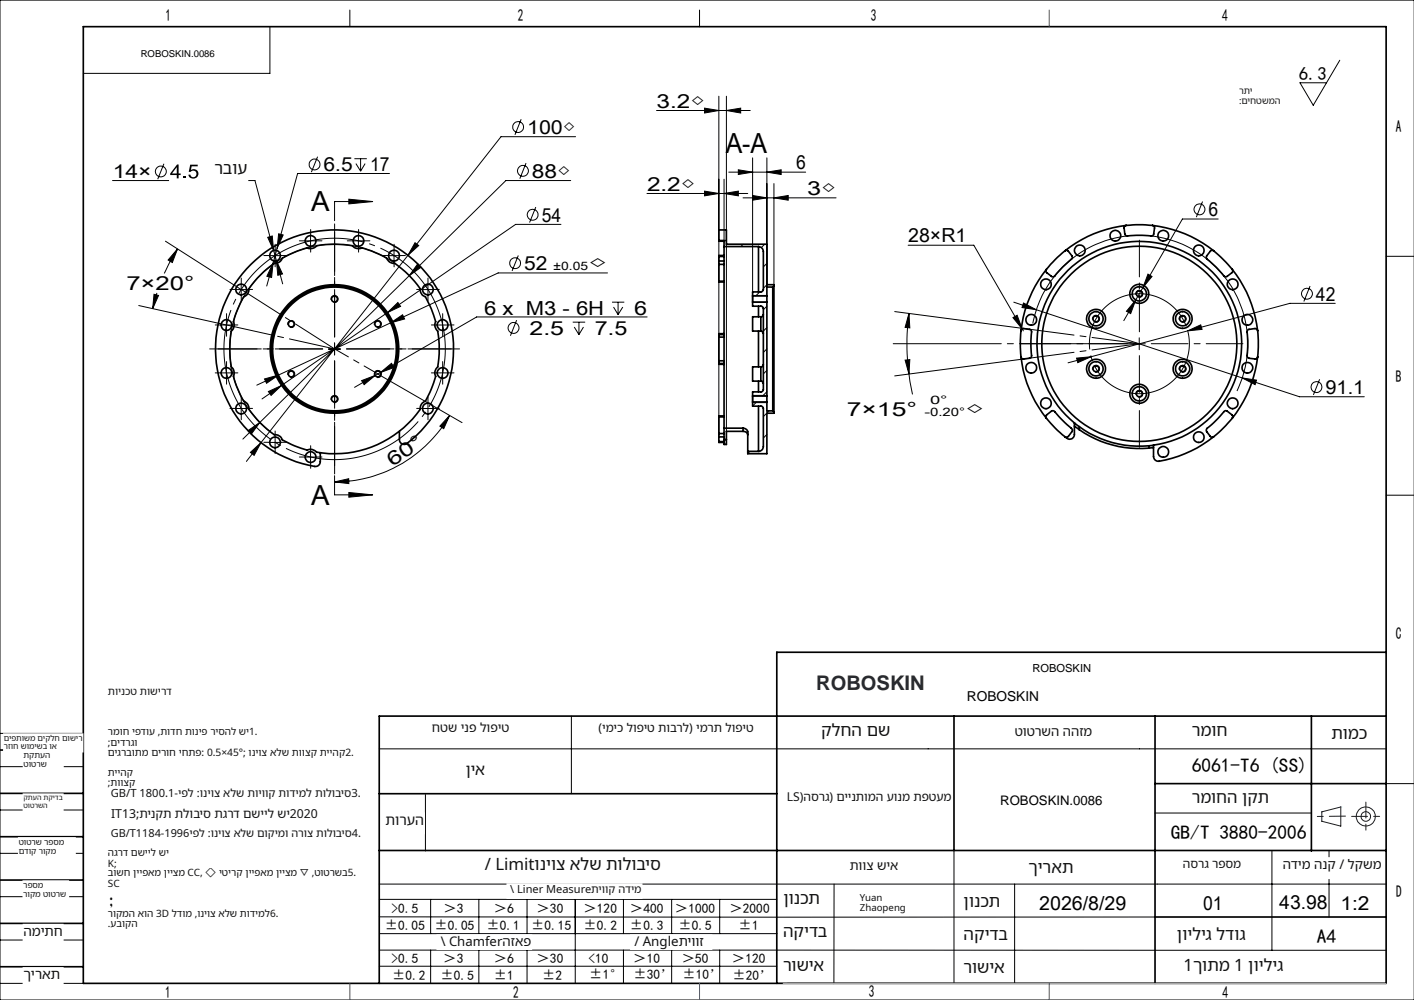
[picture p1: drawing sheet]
<svg xmlns="http://www.w3.org/2000/svg" width="297mm" height="210mm" viewBox="0 0 297 210" stroke-linecap="round" stroke-linejoin="round" font-family="sans-serif">
<g fill="none" stroke="#000" stroke-width=".21">
<path d="M0 0h297v210h-297zM56.7 5.6v9.8h-39.2M73.5 2.1v3.5M146.9 2.1v3.5M281.4 12.7l-5.6 9.4-2.7-4.7h5.5M23.6 37.9h30l3.9 14.7M34.4 34.4l-1.3 3.2M66.7 32.9l-1.3 3.3M74.4 33.3h2.6M74.8 34.4l.9 1.5M75.7 33.3v2.6M76.7 34.4l-1 1.5"/>
<path d="M81.8 36.4h-19.3l-4.3 15.7M109.5 25l-1.3 3.3M110.5 34.2l-1.3 3.3M119.9 37.9h-13.6l-51.7 50.8M120.9 28.7h-15.7l-50.4 64.2M137.9 23.2h19.7M148 22.7l3 .5-3 .5zM151 20.2v71.5M152.1 37.6v12.9M152.6 23.2l3-.5v1zM152.6 20.2v70.4M153.1 36.2h16.1"/>
<path d="M155.1 35.7l3 .5-3 .4zM158.1 33.2v28.1M161.1 36.2l3-.5v.9zM161.1 33.2v27.1M162.6 38.6v21.4M34.7 50.7l16 10.1M37.3 52.3l-1.1 2.8-.9-.5zM37.3 52.3l-2.8 5.1M50.7 59.5v2.5M56.2 49.8l1-.2 .3 3zM56.5 53.7h2.5M57.4 55.2l-.4 3.1-.9-.3z"/>
<path d="M57.4 55.2l-1.4 4.9M57.5 52.6l.6 2.2M57.8 52.4v2.5M58.1 54.8l1.2 2.7-1 .3zM58.1 54.8l1.3 4.8M58.2 52.1l-.8 3.1M58.5 49.1l1 .2-1.3 2.8zM64 50.6h2.5M65.2 49.3v2.5M73.3 41.8l5 .5-5 .5zM74 50.6h2.6M75.3 49.3v2.5"/>
<path d="M78.3 42.3h-8v4M81.5 53.7h2.5M82.8 52.4v2.5M82.9 55.3a22 22 0 0 0-30.3 4.9 22 22 0 0 0 4.2 30.5M87.2 51l.7 .6-2.2 2zM87.7 55.4l.7 .7-2.4 1.8zM89.9 59.5v2.5M108.9 53.6l-1.3 3.3M112.5 43.5l-1.3 3.2M117.8 47.1h-9.5l-26.9 18.5M127.6 57.3h-23l-22.5 10.5M135.9 40.6h21.2"/>
<path d="M148 40.1l3 .5-3 .5zM152.1 40.6l3-.5v1zM152.6 50.3l-.5 .5M156.1 41.5h19.5M156.1 51.3l-.5 .5M158.1 41.1l3 .4-3 .5zM160.6 51.3l-.7 .7M161.1 55.3l-.8 .7M161.1 59.8l-.8 .8M162.6 41.5l3-.4v.9zM190.7 51.5h13.8l10.2 17.6M236.8 49.6a22.8 22.8 0 0 0-19.9 18.3"/>
<path d="M241.1 57.6l.9 .5-1.9 2.3zM241.8 49.6a22.8 22.8 0 0 1 18 32.5M252.6 42.3l-1.3 3.3M255.9 46h-7.5l-8.3 14.4M291.1 53.8h5.9M29.1 64.2l18.5 4.1M32.3 61.8l1 .2-1.2 2.8zM32.9 61.5l-.8 3.3M46.3 68.3h2.5M46.3 78.3h2.5M47.6 67v2.5M47.6 77.1v2.5"/>
<path d="M49.4 60.8h2.5M55.6 79.6l2.9-.8-2.5 1.7zM58.5 78.8l-4.6 2.1M60.4 78.7a.75 .75 0 0 1 .7-.9 .75 .75 0 0 1 .8 .8 .75 .75 0 0 1-.9 .7M60.4 68.2a.76 .76 0 0 1 .7-.9 .76 .76 0 0 1 .8 .8 .76 .76 0 0 1-.9 .7M69 73.3h2.5M69.5 63a.76 .76 0 0 1 .7-1 .76 .76 0 0 1 .8 .9 .76 .76 0 0 1-.9 .6M70.3 72v2.5M76 79.9l2.8-1.1-2.3 2zM78.6 78.7a.75 .75 0 0 1 .7-.9 .75 .75 0 0 1 .8 .8 .75 .75 0 0 1-.9 .7M78.6 68.2a.76 .76 0 0 1 .7-.9 .76 .76 0 0 1 .8 .8 .76 .76 0 0 1-.9 .7M78.8 78.8l-4.3 2.5"/>
<path d="M79.4 78.6l17.6 10.2M79.9 78.2l2.3-1.9 .6 .9zM79.9 78.2l-1.1 .6M81.4 65.6l2.2-2.1 .5 .8zM81.4 65.6l-22.3 15.4M82.1 67.8l2.5-1.7 .4 .9zM82.1 67.8l-23.6 11M88.6 60.8h2.5M91.7 68.3h2.5M91.7 78.3h2.5M93 67v2.5M93 77.1v2.5"/>
<path d="M108.5 67.2l-1.3 3.3M120.3 67.7h2.6M120.6 68.7l1 1.6M121.6 67.7v2.6M122.6 68.7l-1 1.6M128.6 63.5h2.5M128.9 64.5l.9 1.6M129.8 63.5v2.6M130.8 64.5l-1 1.6M135.9 66.6h-35.8l-20.2 11.6M158.1 63.5h3M158.1 62h3"/>
<path d="M159.6 61.3l-.9 .9M161.1 64.3l-.8 .7M161.1 68.8l-.8 .7M161.1 73.3l-.8 .7M161.1 77.8l-.8 .7M187.9 65.4l27.7 3.7M190.1 75.6l1-.1-.2 3.1zM190.9 65.8l.2 3.1-1-.2zM190.9 65.8a48.1 48.1 0 0 0 0 12.8M190.9 78.6l.8 4.2M212.8 66.7l.8-.5 1.1 2.9zM212.9 63.5l4.8 1.5"/>
<path d="M214.7 69.1l.2 .4M215 63.6l2.7 1.4-3-.4zM215.6 75.3l-27.7 3.6M217.7 65l43.2 14.4M226.1 75.2l3.1-.3-2.8 1.3zM229.2 74.9l-4.9 1.3M229.5 77.6a.75 .75 0 0 1 .6-.9 .75 .75 0 0 1 .9 .8 .75 .75 0 0 1-1 .7M229.5 67.1a.75 .75 0 0 1 .6-.9 .75 .75 0 0 1 .9 .8 .75 .75 0 0 1-1 .7M238.1 72.2h2.5M238.5 63l-1 2.9-.9-.5zM238.6 61.9a.75 .75 0 0 1 .6-.9 .75 .75 0 0 1 .9 .8 .75 .75 0 0 1-1 .6M239.3 70.9v2.5"/>
<path d="M240.1 60.4l-4.1 6.9M247.7 77.6a.74 .74 0 0 1 .6-.9 .74 .74 0 0 1 .8 .8 .74 .74 0 0 1-.9 .7M247.7 67.1a.74 .74 0 0 1 .6-.9 .74 .74 0 0 1 .8 .8 .74 .74 0 0 1-.9 .7M249.4 69.5l2.8-1.3 .3 1zM260.9 79.4l3 .4-.3 1zM260.9 79.4l12 3.9h13.7M275.2 60.1l-1.3 3.2M277.2 79.6l-1.3 3.3M280.5 63.7h-9.6l-41.7 11.2M49.4 85.8h2.5M50.7 84.5v2.5M52.1 90.4l2.5-1.7-1.8 2.5z"/>
<path d="M52.6 95l2.2-2.1-1.4 2.7zM54.6 88.7l-3.6 3.5M54.8 92.9l-3 4M56.4 82.2l2.7-1.2-2.2 2zM56.5 92.9h2.5M57.8 91.6v2.5M59.1 81l-4.1 2.8M64 96h2.5M65.2 94.7v2.6M69.5 84a.76 .76 0 0 1 .7-1 .76 .76 0 0 1 .8 .9 .76 .76 0 0 1-.9 .6M70.3 99.9v4h8M88.6 85.8h2.5"/>
<path d="M89.9 84.5v2.5M94.4 87.2l-1.2 2.8-.8-.5zM94.4 87.2a27.8 27.8 0 0 1-24.1 14M157.5 94.8l-.4 .4M158.1 84.6h3M158.1 83h3M158.9 84.4l-.8 .9M161.1 82.3l-.9 .9M161.1 91.2l-.8 .8M161.5 86.3l-1.2 1.2M238.6 82.9a.75 .75 0 0 1 .6-.9 .75 .75 0 0 1 .9 .8 .75 .75 0 0 1-1 .6M70.3 101.2l2.9-.7 .1 1.1z"/>
<path d="M73.3 103.4l5 .5-5 .5zM291.1 104h5.9M0 154h17.5M79.7 157.3h211.4M120 150.4v16.3M0 179.2h17.5M0 161h17.5M0 170.1h17.5M89.4 166.9v11.8M200.4 178.6v27.9M242.6 170.7h32.8M267.2 178.6v21"/>
<path d="M279.2 178.6v14M291.1 164.6h6M0 188.3h17.5M0 197.4h17.5M79.7 185.7h211.4M79.7 199.5l211.4 .1M79.7 192.5l162.9 .1M79.7 188.9h83.5M79.7 196.1h83.5M90.5 188.9v7.2M90.5 199.5v7M100.6 188.9v7.2"/>
<path d="M100.6 199.5v7M110.7 188.9v7.2M110.7 199.5v7M120.8 188.9v17.6M131 188.9v7.2M131 199.5v7M141.1 188.9v7.2M141.1 199.5v7M151.2 188.9v7.2M151.2 199.5v7M175.2 185.7v20.9M213.1 185.7v20.8"/>
<path d="M0 206.5h17.5M79.7 202.9h83.5M163.2 206.5h127.9"/>
<circle cx="33.8" cy="36" r="1.14"/>
<circle cx="66.1" cy="34.5" r="1.14"/>
<circle cx="108.8" cy="26.7" r="1.15"/>
<circle cx="109.8" cy="35.9" r="1.15"/>
<circle cx="108.2" cy="55.3" r="1.13"/>
<circle cx="111.9" cy="45.1" r="1.15"/>
<circle cx="251.9" cy="44" r="1.15"/>
<circle cx="107.9" cy="68.9" r="1.15"/>
<circle cx="274.5" cy="61.7" r="1.15"/>
<circle cx="276.5" cy="81.3" r="1.15"/>
</g>
<path d="M92.5 66.5a23.2 23.2 0 0 0-38.9-9.4 23.2 23.2 0 0 0 10.6 38.6 23.2 23.2 0 0 0 28.7-27.9l-.4-1.3" fill="none" stroke="#000" stroke-width=".21" stroke-dasharray="30.5 1.3 1.3 1.3" stroke-dashoffset="10.8" stroke-linecap="butt"/>
<path d="M249.4 69.1a10.5 10.5 0 0 0-17.5-4.3 10.5 10.5 0 0 0 4.5 17.5 10.5 10.5 0 0 0 13.2-12.3l-.2-.9" fill="none" stroke="#000" stroke-width=".21" stroke-dasharray="30.5 1.3 1.3 1.3" stroke-dashoffset="-.6" stroke-linecap="butt"/>
<g fill="none" stroke="#191924" stroke-width=".21">
<path d="M277.6 170.5l4-1v4l-4-1z"/>
<circle cx="286.9" cy="171.5" r="1.01"/>
<circle cx="286.9" cy="171.5" r="2"/>
</g>
<path d="M47.6 68.2l22.7 5.1M70.3 73.3l-19.6-12.5" fill="none" stroke="#000" stroke-width=".21" stroke-dasharray="30.5 1.3 1.3 1.3" stroke-dashoffset="20.8"/>
<path d="M70.3 73.3l9.1 5.2" fill="none" stroke="#000" stroke-width=".21" stroke-dasharray="30.5 1.3 1.3 1.3" stroke-dashoffset="27.1"/>
<path d="M215.6 69.1l23.7 3.1M239.3 72.2l-23.7 3.1" fill="none" stroke="#000" stroke-width=".21" stroke-dasharray="30.5 1.3 1.3 1.3" stroke-dashoffset="20.4"/>
<path d="M239.3 72.2h-25" fill="none" stroke="#000" stroke-width=".21" stroke-dasharray="30.5 1.3 1.3 1.3" stroke-dashoffset="19.9"/>
<g fill="none" stroke="#000" stroke-width=".35">
<path d="M17.5 5.6h273.6v200.9h-273.6zM55.4 57.1l2.2-1.8a1.63 1.63 0 0 0 1.7-1.1 23 23 0 0 1 5.2-2.1 1.67 1.67 0 0 0 2-.5 22.6 22.6 0 0 1 7.5 0 1.64 1.64 0 0 0 2 .5 23.7 23.7 0 0 1 5.2 2.1 1.64 1.64 0 0 0 1.7 1.1 22 22 0 0 1 5.4 5.3 1.63 1.63 0 0 0 1.1 1.7 23 23 0 0 1 2.1 5.2 1.6 1.6 0 0 0 .4 2 22.6 22.6 0 0 1 0 7.6 1.57 1.57 0 0 0-.4 1.9 23.7 23.7 0 0 1-2.1 5.2 1.64 1.64 0 0 0-1.1 1.8 22 22 0 0 1-21.8 9 1.6 1.6 0 0 0-2-.5 23 23 0 0 1-5.2-2.1 1.63 1.63 0 0 0-1.7-1.1 22 22 0 0 1-5.3-5.3 1.64 1.64 0 0 0-1.1-1.8 23.7 23.7 0 0 1-2.2-5.2 1.64 1.64 0 0 0-.4-1.9 22.6 22.6 0 0 1 0-7.6 1.67 1.67 0 0 0 .4-2 23 23 0 0 1 2.2-5.2 1.63 1.63 0 0 0 1.1-1.7l1.7-2.2zM151 50.5v.2M151 50.7h.1M151 54.8v.7M151 55.5v3.5M151 59v.2h1.1M151 50.7h1.1M151 50.5v-2.2h1.6v3h8.5v8.5h1.5v.2M151 50.5h1.1v1.3M151 53.9v.9M151 54.8h1.1"/>
<path d="M151 55.5h1.1M151 53.9h1.1M151 59h1.1M152.1 51.8v38.1M152.1 53.6h-1.1v.3M152.1 51.8h7.2M159.3 51.8a1.09 1.09 0 0 1 1 1v8.2l-.5 .3h-1.7v.9M159.3 51.8v9.5M219.8 56.6a25.4 25.4 0 0 0-5.3 12.9M223.7 52.7a.48 .48 0 0 1 .7 .1l.7 .9a.47 .47 0 0 1-.1 .7l-1.8 1.7-1.7 1.9-.6 .1-1-.8a.47 .47 0 0 1-.1-.7M223.7 52.7l-1.6 1.3-2.3 2.6M236.5 47.3l-.4 .3v.3l.2 1.2 .3 .5 2.1-.2 3.4 .1 .2-.3 .2-1.3v-.3l-.4-.3"/>
<path d="M236.5 47.3l2.1-.1 3.5 .1M236.5 47.3a25.2 25.2 0 0 0-12.8 5.4M242.1 47.3a25.2 25.2 0 0 1 12.8 5.4M254.9 52.7a.48 .48 0 0 0-.7 .1l-.8 1 .1 .6 1.9 1.7 1.7 1.9 .5 .1 1.1-.8a.47 .47 0 0 0 .1-.7M254.9 52.7l2.1 1.8 1.8 2.1M258.8 56.6a25.4 25.4 0 0 1 5.4 12.9M151 70.3v.5M151 75.8v.5M151 70.8v5M151 70.1h.1M151 70.1h1.1M151 76.3v.2h1.1"/>
<path d="M151 70.1v.2M151 70.3h1.1M151 70.8h1.1M151 75.8h1.1M151 76.3h1.1M151 76.5h1.1M158.1 63.4v.9h1.8l.4 .3v.2v17l-.4 .5h-1.8v.9M158.1 62.2v1.2M158.1 63.4h3M158.1 62.2h3M159.3 69.5v7.5M159.3 64.3v2.2"/>
<path d="M159.8 69.5l.3 .1 .2 .5M159.8 66.5h-1.7v3h1.7M159.8 77h-1.7v3h1.7M159.8 66.5v3M159.8 77v3M160.3 66l-.2 .5h-.3M160.3 76.5l-.2 .5h-.3M161.1 62.2v1.2M161.1 63.4v19.8M162.3 60.3v26M162.3 60.3h-1.2v1.9M162.6 60v26.5"/>
<path d="M162.6 60l-.3 .3M214.5 69.5a.49 .49 0 0 1 .5-.5l1.4 .2 .3 .4-.2 2 .2 3.1a.49 .49 0 0 1-.5 .5l-1.4 .2-.3-.4M214.5 69.5l-.2 2 .2 3.5M214.5 75a25.4 25.4 0 0 0 5.3 12.8M264.2 69.5l-.3-.4-.3-.1-1.4 .2-.3 .4 .1 5.5 .4 .1 1.4 .2 .4-.4M264.2 69.5l.1 2-.1 3.5M264.2 75a25.4 25.4 0 0 1-5.4 12.8M83.9 90.6v1.7a.99 .99 0 0 0 .5 .9 .99 .99 0 0 0 1.1-.1 25 25 0 0 0 .2-39.5 25 25 0 0 0-38.3 9.7 25 25 0 0 0 18.9 34.7l.4-.1 .5-.5 .1-2.3M151 91v.7M151 87.6v3.4M151 92.7v.2h1.1M151 91.7v1"/>
<path d="M151 91h1.1M151 91.7h1.1M151 92.7h1.1M151 87.6h1.1M152.1 92.3v1h.5v-1M152.1 87.3h-1.1v.3M152.1 89.9h4M152.1 89.9v2.4M152.1 92.3h.5M156.1 89.9h.3a.88 .88 0 0 1 .7 .8v4.1M156.1 90.6l.6 .2 .4 .5M156.1 90.6h-3.5v1.7"/>
<path d="M156.1 89.9v.7M157.1 94.8h2.2M158.1 84.4v.9h1.8l.4 .3v8.2a1.02 1.02 0 0 1-1 1M158.1 83.2v1.2M158.1 83.2h3M158.1 84.4h3M159.3 85.3v9.5M159.3 80v2.3M159.8 80l.4 .2 .1 .3M161.1 83.2v1.2M161.1 84.4v1.9h1.2M162.3 86.3l.3 .2"/>
<path d="M162.6 86.5v.3h-1.5v8.5h-4v-.5M219.8 87.8a.52 .52 0 0 1 .1-.7l.9-.7a.48 .48 0 0 1 .7 .1l1.3 1.4 2.2 2a.48 .48 0 0 1 .1 .8l-.8 1-.3 .1-.3-.1M219.8 87.8a23.5 23.5 0 0 0 3.9 3.9M225.7 88.8a21.5 21.5 0 0 1 .8-33.9 21.5 21.5 0 0 1 32.7 9.2 21.5 21.5 0 0 1-16.9 29.4M225.7 88.8v2.4a1.07 1.07 0 0 1-.8 1 1.07 1.07 0 0 1-1.2-.5M225.7 89.5l1 .7M225.7 88.8l1 .8M226.7 90.2a22.3 22.3 0 0 0 14.6 3.9M226.7 89.6a21.4 21.4 0 0 0 14.6 4M226.7 89.6v.6M241.3 93.6v.5M242.3 94l-1 .1"/>
<path d="M242.3 93.5l-1 .1M254.9 91.7a23.9 23.9 0 0 1-11.9 5.1l-.5-.3-.2-.4v-2.6M258.8 87.8a.52 .52 0 0 0-.1-.7l-.9-.7a.47 .47 0 0 0-.7 .1l-2.1 2.3-1.5 1.2-.1 .6 .8 1 .4 .2 .3-.1M258.8 87.8l-2.3 2.6-1.6 1.3M291.1 137h-127.9v69.5M0 157.5h17.5M200.4 150.4v28.2M242.6 150.4v56.1M275.4 150.4v28.3M291.1 150.4h-211.4v56.1M0 175.7h17.5M0 166.6h17.5"/>
<path d="M79.7 166.7h83.5M79.7 178.6h211.4M242.6 164.6h48.5M0 184.8h17.5M0 193.9h17.5M242.6 192.6h48.5M0 203h17.5"/>
<circle cx="57.8" cy="53.7" r="1.12"/>
<circle cx="65.2" cy="50.6" r="1.12"/>
<circle cx="75.3" cy="50.6" r="1.12"/>
<circle cx="82.8" cy="53.7" r="1.13"/>
<circle cx="219.7" cy="59.7" r="1.12"/>
<circle cx="226.8" cy="52.6" r="1.12"/>
<circle cx="234.3" cy="49.5" r="1.12"/>
<circle cx="244.3" cy="49.5" r="1.13"/>
<circle cx="251.8" cy="52.6" r="1.12"/>
<circle cx="258.9" cy="59.7" r="1.12"/>
<circle cx="47.6" cy="68.3" r="1.12"/>
<circle cx="47.6" cy="78.3" r="1.12"/>
<circle cx="50.7" cy="60.8" r="1.13"/>
<circle cx="61.2" cy="68.1" r=".62"/>
<circle cx="61.2" cy="78.5" r=".61"/>
<circle cx="70.3" cy="73.3" r="13.5"/>
<circle cx="70.3" cy="62.8" r=".63"/>
<circle cx="70.3" cy="73.3" r="13.2"/>
<circle cx="70.3" cy="73.3" r="13"/>
<circle cx="79.4" cy="68" r=".63"/>
<circle cx="79.4" cy="78.5" r=".62"/>
<circle cx="89.9" cy="60.8" r="1.12"/>
<circle cx="93" cy="78.3" r="1.12"/>
<circle cx="93" cy="68.3" r="1.12"/>
<circle cx="216.6" cy="67.2" r="1.13"/>
<circle cx="216.6" cy="77.2" r="1.13"/>
<circle cx="230.2" cy="66.9" r="1.5"/>
<circle cx="230.2" cy="77.4" r="1.5"/>
<circle cx="230.2" cy="77.4" r=".62"/>
<circle cx="230.2" cy="66.9" r=".63"/>
<circle cx="230.2" cy="67" r="2"/>
<circle cx="230.2" cy="77.4" r="2"/>
<circle cx="239.3" cy="61.7" r="2"/>
<circle cx="239.3" cy="72.2" r="20.5"/>
<circle cx="239.3" cy="61.7" r="1.5"/>
<circle cx="239.3" cy="61.7" r=".63"/>
<circle cx="248.4" cy="66.9" r=".62"/>
<circle cx="248.4" cy="67" r="2"/>
<circle cx="248.4" cy="77.4" r="2"/>
<circle cx="248.4" cy="77.4" r=".61"/>
<circle cx="248.4" cy="66.9" r="1.49"/>
<circle cx="248.4" cy="77.4" r="1.49"/>
<circle cx="262" cy="77.2" r="1.12"/>
<circle cx="262" cy="67.2" r="1.12"/>
<circle cx="50.7" cy="85.8" r="1.13"/>
<circle cx="57.8" cy="92.9" r="1.12"/>
<circle cx="65.2" cy="96" r="1.12"/>
<circle cx="70.3" cy="83.8" r=".62"/>
<circle cx="89.9" cy="85.8" r="1.12"/>
<circle cx="219.7" cy="84.7" r="1.12"/>
<circle cx="239.3" cy="82.7" r="2"/>
<circle cx="239.3" cy="82.7" r="1.5"/>
<circle cx="239.3" cy="82.7" r=".62"/>
<circle cx="244.3" cy="94.9" r="1.13"/>
<circle cx="251.8" cy="91.8" r="1.11"/>
<circle cx="258.9" cy="84.7" r="1.12"/>
</g>
<path d="M282.6 171.4l-5.9 .1M283.9 171.4h6M286.9 168.4v6" fill="none" stroke="#191924" stroke-width=".21" stroke-dasharray="6.3 1.3 1.3 1.3" stroke-dashoffset="3"/>
<path d="M164.5 206.5h126.6" fill="none" stroke="#c0c0c0" stroke-width=".21"/>
<path d="M220.4 2.1v3.5M73.5 206.5v3.5M146.9 206.5v3.5M220.4 206.5v3.5" fill="none" stroke="#00f" stroke-width=".21"/>
<path d="M281.6 169.5h.1" fill="none" stroke="#0ff" stroke-width=".21"/>
<path d="M239.3 69.7v-19.3M239.3 74.7v19.2M241.8 72.2h19.3" fill="none" stroke="#000" stroke-width=".21" stroke-dasharray="30.5 1.3 1.3 1.3" stroke-dashoffset="22.8"/>
<path d="M236.8 72.2h-49.2" fill="none" stroke="#000" stroke-width=".21" stroke-dasharray="30.5 1.3 1.3 1.3" stroke-dashoffset="7.8"/>
<path d="M67.8 73.3h-23.8M70.3 70.8v-23.8M70.3 75.8v23.7M72.8 73.3h23.7" fill="none" stroke="#000" stroke-width=".21" stroke-dasharray="30.5 1.3 1.3 1.3" stroke-dashoffset="20.5"/>
<path d="M67.8 73.3h-22M70.3 70.8v-22M70.3 75.8v22M72.8 73.3h22" fill="none" stroke="#000" stroke-width=".21" stroke-dasharray="30.5 1.3 1.3 1.3" stroke-dashoffset="21.4"/>
<g fill="none" stroke="#000" stroke-width=".21" stroke-dasharray="30.5 1.3 1.3 1.3">
<path d="M50.7 59.5v-1.1M56.5 53.7h-1.1M57.8 52.4v-1.1M57.8 54.9v1.1M59 53.7h1.2M64 50.6h-1.1M65.3 49.3v-1.1M65.3 51.8v1.2M66.5 50.6h1.1M74.1 50.6h-1.2M75.3 49.3v-1.1M75.3 51.8v1.2"/>
<path d="M76.6 50.6h1.1M81.5 53.7h-1.1M82.8 52.4v-1.1M82.8 54.9v1.1M84 53.7h1.2M89.9 59.5v-1.1M46.3 68.2h-1.1M46.3 78.3h-1.1M47.6 67v-1.1M47.6 69.5v1.1M47.6 77.1v-1.2M47.6 79.6v1.1"/>
<path d="M48.8 68.2h1.2M48.8 78.3h1.2M49.4 60.8h-1.1M50.7 62v1.2M51.9 60.8h1.1M88.6 60.8h-1.1M89.9 62v1.2M91.1 60.8h1.2M91.7 78.3h-1.1M91.7 68.2h-1.1M93 77.1v-1.2M93 79.6v1.1"/>
<path d="M93 67v-1.1M93 69.5v1.1M94.2 78.3h1.2M94.2 68.2h1.2M49.4 85.8h-1.1M50.7 84.5v-1.1M50.7 87v1.1M51.9 85.8h1.1M56.5 92.9h-1.1M57.8 91.6v-1.1M57.8 94.1v1.2M59 92.9h1.2"/>
<path d="M64 96h-1.1M65.3 94.7v-1.1M65.3 97.2v1.1M66.5 96h1.1M88.6 85.8h-1.1M89.9 84.5v-1.1M89.9 87v1.1M91.1 85.8h1.2"/>
</g>
<path d="M158.1 62v1.5M158.1 83v1.6" fill="none" stroke="#000" stroke-width=".3"/>
<g fill="#000">
<path d="M148 22.7l3 .5-3 .5zM152.6 23.2l3-.5v1zM148 40.1l3 .5-3 .5zM152.1 40.6l3-.5v1zM155.1 35.7l3 .5-3 .4zM161.1 36.2l3-.5v.9zM158.1 41.1l3 .4-3 .5zM162.6 41.5l3-.4v.9z"/>
<path d="M37.3 52.3l-1.1 2.8-.9-.5zM32.3 61.8l1 .2-1.2 2.8zM226.1 75.2l.3 1 2.8-1.3zM249.4 69.5l3.1-.3-.3-1zM190.9 65.8l.2 3.1-1-.2zM190.1 75.6l1-.1-.2 3.1z"/>
<path d="M57.4 55.2l-1.3 2.8 .9 .3zM58.5 49.1l-.3 3 1.3-2.8zM76 79.9l.5 .9 2.3-2zM79.9 78.2l2.9-1-.6-.9zM55.6 79.6l.4 .9 2.5-1.7zM82.1 67.8l2.9-.8-.4-.9zM56.4 82.2l.5 .8 2.2-2zM81.4 65.6l2.7-1.3-.5-.8zM52.1 90.4l.7 .8 1.8-2.5zM87.7 55.4l-1.7 2.5 2.4-1.8zM52.6 95l.8 .6 1.4-2.7zM87.2 51l-1.5 2.6 2.2-2zM58.1 54.8l.2 3 1-.3zM56.2 49.8l1.3 2.8-.3-3zM238.5 63l-1.9 2.4 .9 .5zM241.1 57.6l-1 2.8 1.9-2.3zM212.8 66.7l1.9 2.4-1.1-2.9zM215 63.6l-.3 1 3 .4zM260.9 79.4l2.7 1.4 .3-1z"/>
<path d="M73.3 41.8l5 .5-5 .5zM73.3 103.4l5 .5-5 .5z"/>
<path d="M70.3 101.2l2.9-.7 .1 1.1zM94.4 87.2l-1.2 2.8-.8-.5z"/>
</g>
<g fill="#fff" stroke="#fff" stroke-width=".35">
<path d="M29.6 8.4h15.5v4.4h-15.5z"/>
<path d="M210.1 165.7h22.4v4.2h-22.4z"/>
<path d="M35.7 33.1h16.3v5.7h-16.3z"/>
<path d="M22.7 144.2h13.4v4.4h-13.4z"/>
<path d="M22.7 152.7h34.3v4.4h-34.3z"/>
<path d="M22.7 156.9h52.2v4.4h-52.2z"/>
<path d="M22.7 161.1h8.9v4.4h-8.9z"/>
<path d="M22.7 165.4h53.7v4.4h-53.7z"/>
<path d="M22.7 169.6h44.8v4.4h-44.8z"/>
<path d="M22.7 173.8h53.7v4.4h-53.7z"/>
<path d="M22.7 178.1h13.4v4.4h-13.4z"/>
<path d="M22.7 182.3h53.7v4.4h-53.7z"/>
<path d="M22.7 190.8h38.8v4.4h-38.8z"/>
<path d="M260.2 18.2h11.7v4.1h-11.7z"/>
<path d="M3.9 176h11.9v3.7h-11.9z"/>
<path d="M4.9 194.2h8.3v3.7h-8.3z"/>
<path d="M4.9 203.3h8.3v3.6h-8.3z"/>
<path d="M4.9 185h9.4v3.7h-9.4z"/>
<path d="M.8 154.2h16.6v3.6h-16.6z"/>
<path d="M4.9 166.8h8.3v3.7h-8.3z"/>
<path d="M5 157.8h8.2v3.6h-8.2z"/>
<path d="M202.4 187.5h10.2v4.3h-10.2z"/>
<path d="M216 180.5h10.2v4.2h-10.2z"/>
<path d="M247.2 194.5h16.3v4.2h-16.3z"/>
<path d="M100.9 179.7h39.5v5.2h-39.5z"/>
<path d="M132.5 196.4h16.9v2.9h-16.9z"/>
<path d="M91.8 196.4h19.8v2.9h-19.8z"/>
<path d="M106.6 185.7h28.2v2.9h-28.2z"/>
<path d="M180.6 187.5h12.3v4.3h-12.3z"/>
<path d="M164.5 201.1h10.1v4.2h-10.1z"/>
<path d="M248.5 180.2h12.2v4.2h-12.2z"/>
<path d="M202.4 194.4h10.2v4.2h-10.2z"/>
<path d="M247.7 201.1h36.6v4.2h-36.6z"/>
<path d="M202.4 201.5h10.2v4.3h-10.2z"/>
<path d="M164.5 193.9h10.1v4.3h-10.1z"/>
<path d="M178.5 180.5h10.2v4.2h-10.2z"/>
<path d="M164.5 187h10.2v4.3h-10.2z"/>
<path d="M269.4 180.2h20.8v4.2h-20.8z"/>
<path d="M172.5 151.6h16.3v4.2h-16.3z"/>
<path d="M216.8 138.8h50.8v4.5h-50.8z"/>
<path d="M213.1 152.3h16.3v4.3h-16.3z"/>
<path d="M250.3 151.6h16.3v4.2h-16.3z"/>
<path d="M97.8 160h4.1v4.2h-4.1z"/>
<path d="M80.9 170.8h8.2v4.2h-8.2z"/>
<path d="M125.7 151.6h32.6v4.2h-32.6z"/>
<path d="M90.7 151.6h16.3v4.2h-16.3z"/>
<path d="M279.6 152.3h8.2v4.3h-8.2z"/>
<path d="M164.6 166.2h35.3v3.6h-35.3z"/>
<path d="M250.3 165.7h16.3v4.2h-16.3z"/>
<path d="M203.1 143.8h78.3v4.4h-78.3z"/>
<path d="M216.8 138.2h51.5v3.6h-51.5z"/>
</g>
<g font-size="5.8">
<text x="152.4" y="32.1">A-A</text>
<text x="65.3" y="44.4">A</text>
<text x="65.3" y="106">A</text>
</g>
<text font-size="4.3" x="35.7" y="37.5">4.5</text>
<text font-size="4.2" fill="#1f2633" x="171.4" y="145">ROBOSKIN</text>
<text font-size="4.2" x="22.7" y="190.2">；</text>
<g font-size="4.1">
<text x="137.9" y="22.6">3.2◇</text>
<text x="110.7" y="28.1">100◇</text>
<text x="68" y="36">6.5</text>
<text x="77.7" y="36">17</text>
<text x="167.2" y="35.6">6</text>
<text x="23.7" y="37.5">14×</text>
<text x="111.7" y="37.3">88◇</text>
<text x="135.9" y="40">2.2◇</text>
<text x="169.5" y="41">3◇</text>
<text x="113.8" y="46.5">54</text>
<text x="253.8" y="45.4">6</text>
<text x="190.8" y="50.9">28×R1</text>
<text x="110.1" y="56.7">52</text>
<text x="123.5" y="56.7">◇</text>
<text x="26.6" y="60.9">7×20°</text>
<text x="276.4" y="63.1">42</text>
<text x="101.7" y="66.1">6 x M3 - 6H</text>
<text x="111.2" y="70.3">2.5</text>
<text x="125" y="70.3">7.5</text>
<text x="133.2" y="66.1">6</text>
<text x="278.4" y="82.7">91.1</text>
<text x="177.9" y="87.3">7×15°</text>
<text x="202.7" y="87.3">◇</text>
<text x="82.5" y="98.1" transform="rotate(-35 82.5 98.1)">6 0 °</text>
<text x="250.3" y="162.1">6061-T6 (SS)</text>
<text x="245.9" y="176.3">GB/T 3880-2006</text>
<text x="218.3" y="191">2026/8/29</text>
<text x="252.7" y="191">01</text>
<text x="268.7" y="190.8">43.98</text>
<text x="281.5" y="191">1:2</text>
<text x="276.6" y="198">A4</text>
</g>
<text font-size="3.9" x="272.8" y="16.8">6.3</text>
<g font-size="3.5">
<text x="34.8" y="4.4">1</text>
<text x="108.7" y="4.4">2</text>
<text x="182.9" y="4.4">3</text>
<text x="256.7" y="4.4">4</text>
<text x="293.2" y="27.8">A</text>
<text x="293.2" y="80.3">B</text>
<text x="293.2" y="134.2">C</text>
<text x="293.3" y="188.4">D</text>
<text x="34.7" y="209.6">1</text>
<text x="107.8" y="209.6">2</text>
<text x="182.5" y="209.3">3</text>
<text x="256.8" y="209.7">4</text>
</g>
<g font-size="3.5" fill="#111">
<text x="45.1" y="36.5">רבוע</text>
<text x="172.5" y="154.5">קלחה םש</text>
<text x="250.3" y="154.5">רמוח</text>
<text x="279.6" y="155.2">תומכ</text>
<text x="250.3" y="168.6">רמוחה ןקת</text>
<text x="101.8" y="182.6">/ Limitוניוצ אלש תולוביס</text>
<text x="216" y="183.4">ךיראת</text>
<text x="164.5" y="189.9">ןונכת</text>
<text x="202.4" y="190.4">ןונכת</text>
<text x="164.5" y="196.8">הקידב</text>
<text x="202.4" y="197.3">הקידב</text>
<text x="247.2" y="197.4">ןויליג לדוג</text>
<text x="164.5" y="204">רושיא</text>
<text x="202.4" y="204.4">רושיא</text>
<text x="248.6" y="204">1ךותמ 1 ןויליג</text>
</g>
<text font-size="3.3" fill="#111" x="97.8" y="162.7">ןיא</text>
<text font-size="3" fill="#111" x="80.9" y="173.2">תורעה</text>
<text font-size="2.9" x="203.1" y="147.3">ROBOSKIN</text>
<text font-size="2.9" fill="#111" x="4.9" y="205.7">ךיראת</text>
<g font-size="2.8" fill="#111">
<text x="213.1" y="154.6">טוטרשה ההזמ</text>
<text x="269.4" y="182.5">הדימ הנק / לקשמ</text>
<text x="4.9" y="196.5">המיתח</text>
<text x="92.6" y="198.7">\ Chamferהזאפ</text>
<text x="133.2" y="198.7">/ Angleתיווז</text>
</g>
<g font-size="2.8">
<text x="210.1" y="169">ROBOSKIN.0086</text>
<text x="82.2" y="191.7">&gt;0.5</text>
<text x="93.1" y="191.7">＞3</text>
<text x="103.7" y="191.7">＞6</text>
<text x="112.7" y="191.7">＞30</text>
<text x="122.6" y="191.7">＞120</text>
<text x="132.3" y="191.7">＞400</text>
<text x="141.8" y="191.7">＞1000</text>
<text x="153.2" y="191.7">＞2000</text>
<text x="80.8" y="195.3">±0.05</text>
<text x="91.2" y="195.3">±0.05</text>
<text x="102.2" y="195.3">±0.1</text>
<text x="111.6" y="195.3">±0.15</text>
<text x="122.6" y="195.3">±0.2</text>
<text x="132.3" y="195.3">±0.3</text>
<text x="142.5" y="195.3">±0.5</text>
<text x="155.1" y="195.3">±1</text>
<text x="82.2" y="202.3">&gt;0.5</text>
<text x="93.1" y="202.3">＞3</text>
<text x="103.7" y="202.3">＞6</text>
<text x="112.7" y="202.3">＞30</text>
<text x="123.6" y="202.3">&lt;10</text>
<text x="133" y="202.3">＞10</text>
<text x="143.2" y="202.3">＞50</text>
<text x="153.7" y="202.3">＞120</text>
<text x="82.3" y="205.8">±0.2</text>
<text x="92.5" y="205.8">±0.5</text>
<text x="103.7" y="205.8">±1</text>
<text x="113.9" y="205.8">±2</text>
<text x="123.8" y="205.7">±1°</text>
<text x="133" y="205.7">±30’</text>
<text x="143.3" y="205.7">±10’</text>
<text x="153.8" y="205.8">±20’</text>
</g>
<text font-size="2.7" fill="#111" x="178.5" y="182.7">תווצ שיא</text>
<g font-size="2.6" fill="#111">
<text x="90.7" y="153.8">חטש ינפ לופיט</text>
<text x="23.3" y="171.7">IT13;תינקת תלוביס תגרד םשייל שי2020</text>
</g>
<g font-size="2.5" fill="#111">
<text x="125.7" y="153.7">)ימיכ לופיט תוברל( ימרת לופיט</text>
<text x="165.3" y="168.3">LS(הסרג( םיינתומה עונמ תפטעמ</text>
<text x="248.5" y="182.3">הסרג רפסמ</text>
</g>
<g font-size="2.4">
<text x="116.2" y="56.7">±0.05</text>
<text x="194.2" y="87.3">-0.20°</text>
<text x="195.4" y="84.9">0°</text>
</g>
<text font-size="2.3" x="216.8" y="141.1">ROBOSKIN</text>
<g font-size="2.3" fill="#111">
<text x="23.3" y="167.3">GB/T 1800.1-יפל :וניוצ אלש תויווק תודימל תולוביס3.</text>
<text x="23.3" y="175.7">GB/T1184-1996יפל :וניוצ אלש םוקימו הרוצ תולוביס4.</text>
<text x="107.2" y="187.6">\ Liner Measureתיווק הדימ</text>
</g>
<text font-size="2.2" fill="#111" x="22.7" y="146">תוינכט תושירד</text>
<g font-size="2.1" fill="#111">
<text x="22.7" y="154.4">רמוח יפדוע ,תודח תוניפ ריסהל שי1.</text>
<text x="22.7" y="158.7">םיגרבותמ םירוח יחתפ: 0.5×45°; וניוצ אלש תווצק תייהק2.</text>
<text x="22.7" y="156.6">;</text>
<text x="23.2" y="156.6">םידרגו</text>
<text x="22.7" y="162.9">תייהק</text>
<text x="22.7" y="165.1">;</text>
<text x="23.2" y="165.1">תווצק</text>
<text x="22.7" y="179.8">הגרד םשייל שי</text>
<text x="22.7" y="184">בושח ןייפאמ ןייצמ CC, ◇ יטירק ןייפאמ ןייצמ ▽ ,טוטרשב5.</text>
<text x="22.7" y="182">K;</text>
<text x="22.7" y="186.2">SC</text>
<text x="22.7" y="192.5">רוקמה אוה 3D לדומ ,וניוצ אלש תודימל6.</text>
<text x="22.7" y="194.7">.</text>
<text x="23.2" y="194.7">עבוקה</text>
</g>
<text font-size="2" x="29.6" y="11.9">ROBOSKIN.0086</text>
<g font-size="2" fill="#111">
<text x="180.6" y="189.2">Yuan</text>
<text x="180.6" y="191.3">Zhaopeng</text>
</g>
<g font-size="1.9" fill="#111">
<text x="260.2" y="19.8">רתי</text>
<text x="260.2" y="21.8">:</text>
<text x="260.8" y="21.8">םיחטשמה</text>
</g>
<g font-size="1.8" fill="#111">
<text x="5" y="161">טוטרש</text>
<text x="5" y="159.2">תקתעה</text>
<text x="3.9" y="177.4">טוטרש רפסמ</text>
<text x="3.9" y="179.3">םדוק רוקמ</text>
<text x="4.9" y="186.5">רפסמ</text>
<text x="4.9" y="188.3">רוקמ טוטרש</text>
</g>
<g font-size="1.7" fill="#111">
<text x=".8" y="155.6">םיפתושמ םיקלח םושיר</text>
<text x=".8" y="157.4">רזוח שומישב וא</text>
</g>
<g font-size="1.5" fill="#111">
<text x="4.9" y="169.6">טוטרשה</text>
<text x="4.9" y="168">קתעה תקידב</text>
</g>
</svg>
